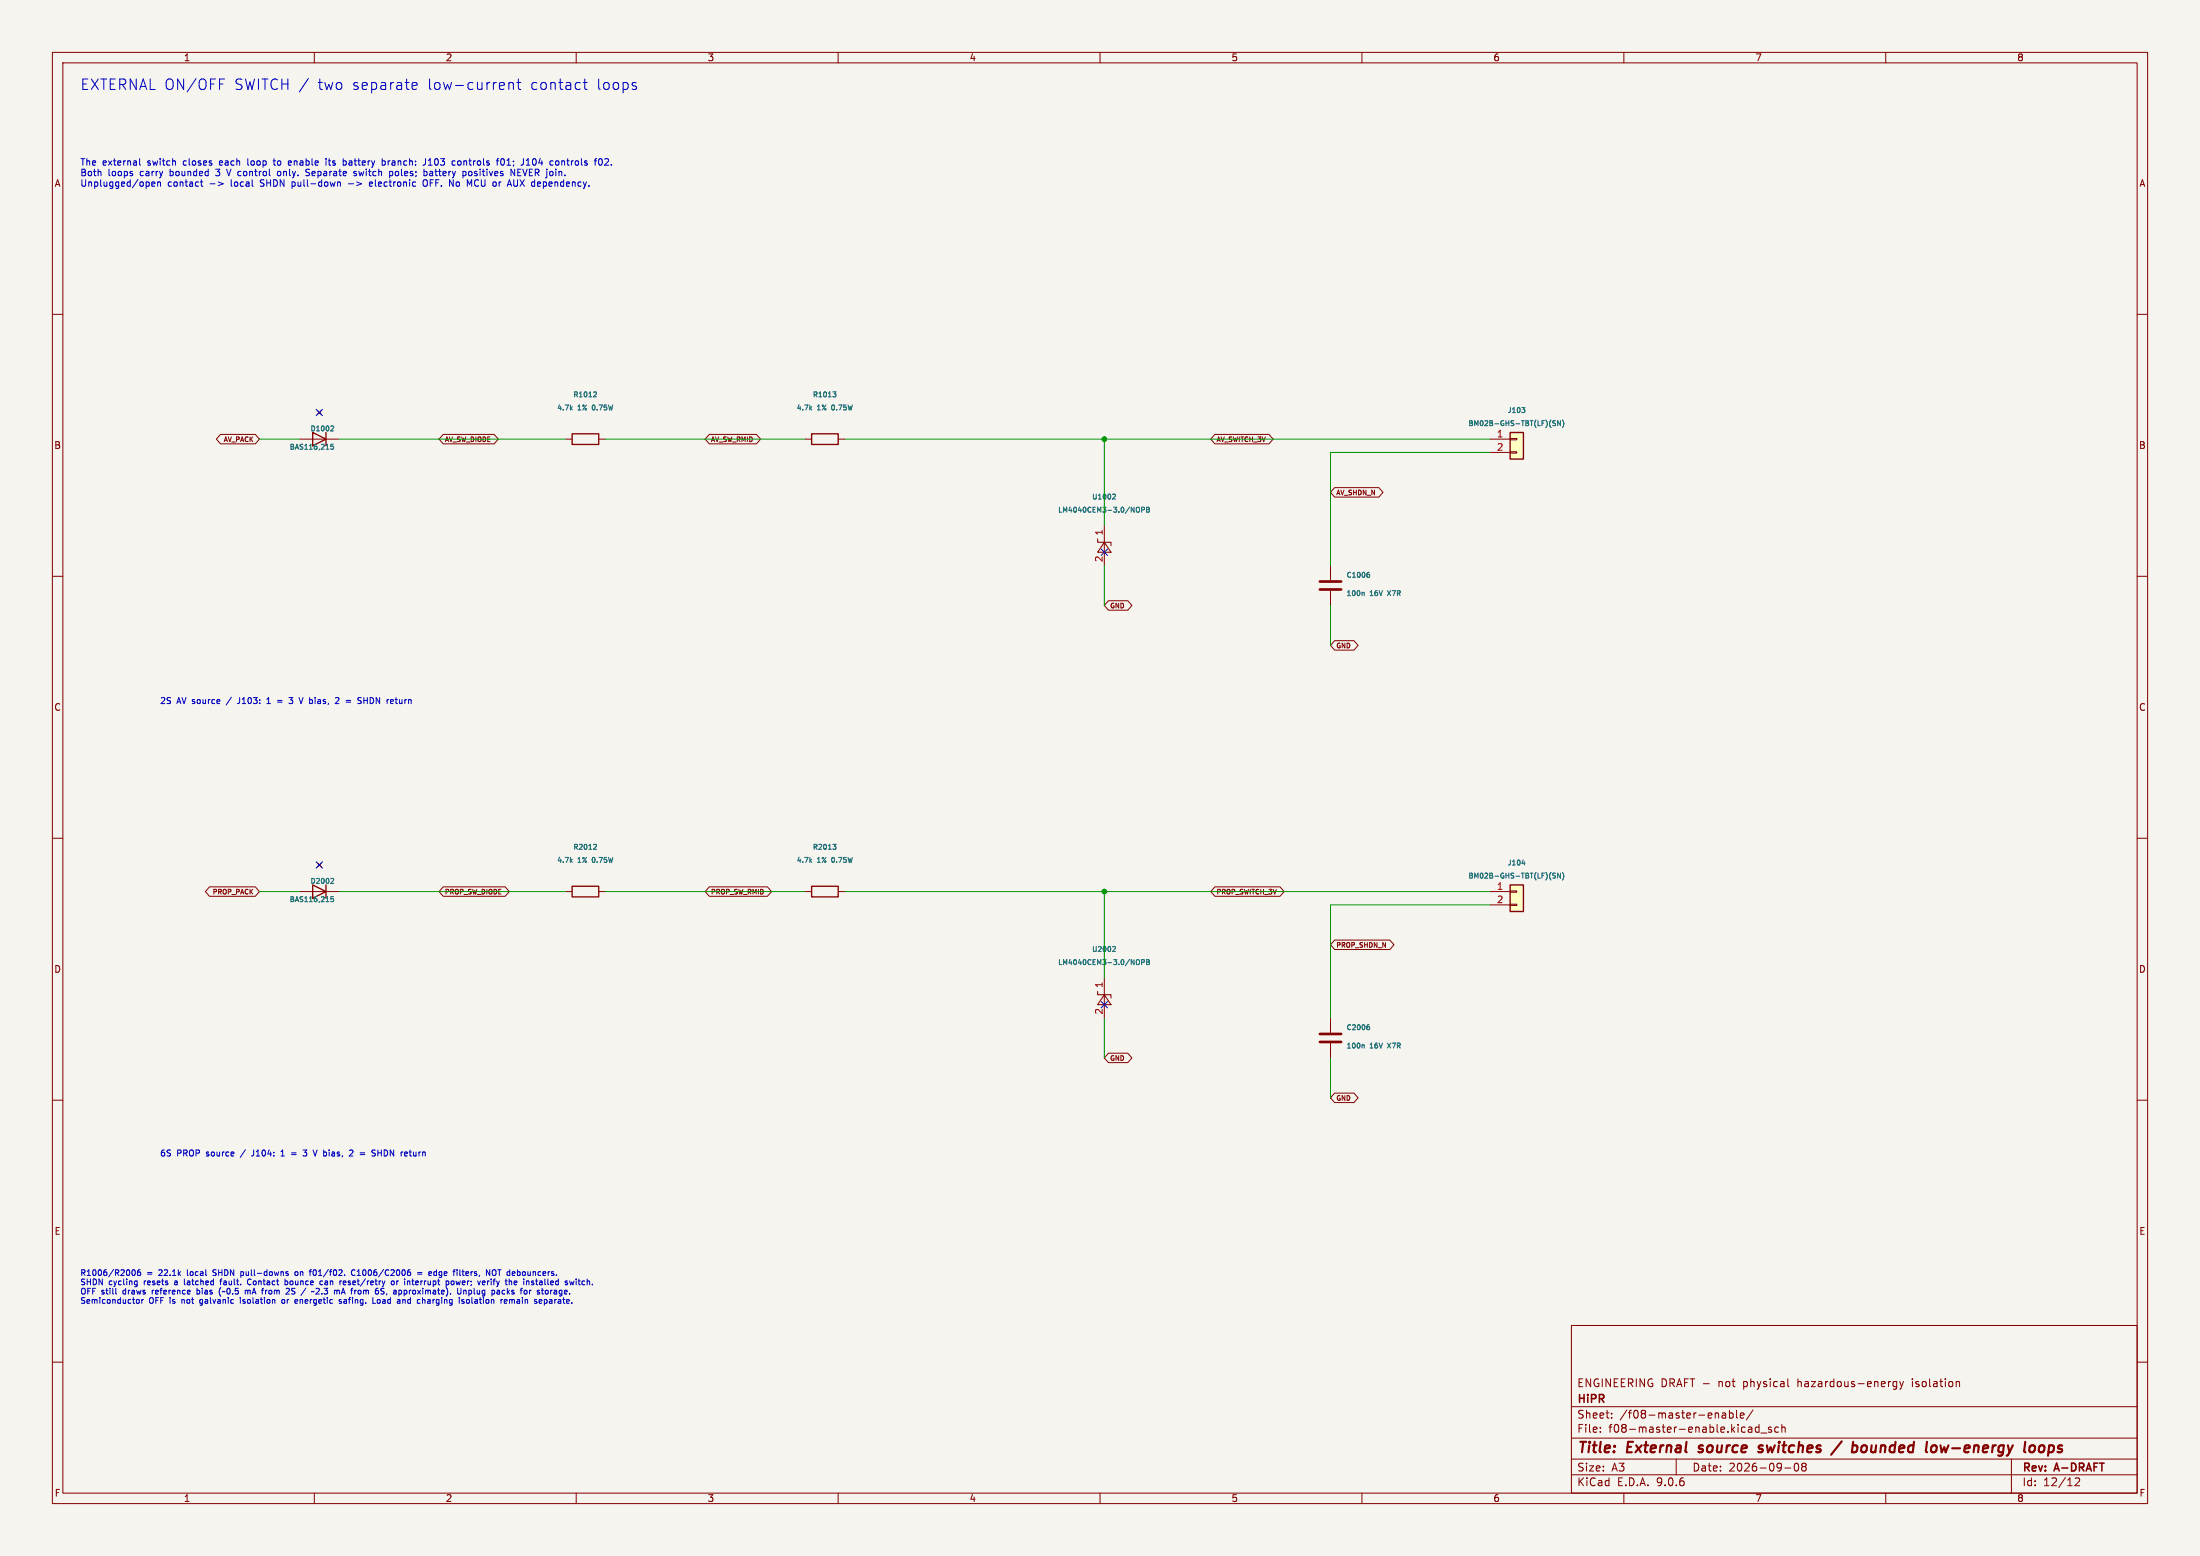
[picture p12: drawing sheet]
<svg xmlns="http://www.w3.org/2000/svg" width="420mm" height="297mm" viewBox="0 0 420 297" stroke-linecap="round" stroke-linejoin="round" font-family="sans-serif">
<path d="M0 0h420v297h-420z" fill="#f5f4ef" stroke="#f5f4ef" stroke-width=".19"/>
<g fill="none" stroke="#840000" stroke-width=".19">
<path d="M10 10h400v277h-400zM12 12h396v273h-396zM60 10v2M110 10v2M160 10v2M210 10v2M260 10v2M310 10v2M360 10v2M10 60h2M408 60h2M10 110h2"/>
<path d="M408 110h2M10 160h2M408 160h2M107.9 170.2h1.3M114.3 170.2h1.3M10 210h2M408 210h2M300 253h108v32h-108zM10 260h2M300 278.5h108M300 274.5h108M300 268.5h108"/>
<path d="M305.5 273.2v.2M305.5 272.5v.1M307.7 270.5v.2M307.7 269.8v.1M320 278.5v3M328.8 269.8h.6v.9M329.4 270l-.5 .1a.29 .29 0 0 0-.2 .3 .29 .29 0 0 0 .2 .3l.5-.1M330.2 269.8l.4-.1 .3 .3-.2 .6h-.5M330.2 269.2v1.5M331.5 269.2v1.3l.2 .2M332.2 270.2l.7-.2v-.2l-.5-.1-.2 .2 .1 .7h.6M334.7 269.1l-1.3 1.9"/>
<path d="M335.8 271.9v1.5M335.8 272.5l-.4-.1-.3 .3 .1 .6h.6M336.2 273.5h1.1M338.2 272.5l-.4-.1-.2 .2 .1 .2 .5 .2v.3h-.6M339.5 272.5l-.4-.1-.3 .3 .1 .6h.6M340.2 272.5l.2-.1 .3 .1 .1 .9M340.2 271.9v1.5M341.3 263.2v1.3l.2 .2M342.7 279.4l.2-.1a.8 .8 0 0 1 .5 .7 .8 .8 0 0 1-.5 .8l-.2-.2-.2-.4zM344.2 279.9l-.3-.3 .3-.3 .5 .1 .1 .2-.3 .3M344.2 279.9l-.3 .3 .1 .4 .2 .2 .5-.1 .1-.2-.1-.4-.2-.2M344.2 279.9h.3"/>
<path d="M362.1 263.7v1.2l-.3 .3-.4-.1M362.1 263.8l-.4-.1-.3 .3 .1 .6h.6M362.7 263.7l.3 1M363 264.7l-.3 .5M363.4 263.7l-.4 1M373.7 263.7h.2l.2 .2v.8M384 278.5v6.5M408 260h2M60 285v2M110 285v2M160 285v2M210 285v2"/>
<path d="M260 285v2M300 281.5h108M310 285v2M340.7 280.2h1.2M360 285v2M396.2 282.2l.5-.1 .2 .1 .1 .3-.9 1.1h.9"/>
</g>
<path d="M324.2 277.1l.2 .1M324.4 276v.4M336.5 276a.49 .49 0 0 0-.8 .3l.1 .1 .7 .2v.3l-.3 .3-.6-.1M351.6 275.1l-2 2.6M356.1 275.9a.62 .62 0 0 0-.7 .4v.7a.52 .52 0 0 0 .7 .1M370.5 275.9l.2 1.3 .5-.9M387.6 276.1a.52 .52 0 0 1 .5-.2 .52 .52 0 0 1 .4 .4l-.1 .5a.6 .6 0 0 1-.9 .3M389.4 276.1a.52 .52 0 0 1 .5-.2 .52 .52 0 0 1 .4 .4l-.1 .5a.55 .55 0 0 1-.5 .4 .55 .55 0 0 1-.5-.4z" fill="none" stroke="#840000" stroke-width=".4"/>
<path d="M109.2 169.2h5.1v2h-5.1z" fill="none" stroke="#840000" stroke-width=".25"/>
<path d="M109 164.2l.2 .4M109.2 164l-.3 .3M113.5 161.2h.3l.1 .2-.6 .7h.6" fill="none" stroke="#006464" stroke-width=".19"/>
<path d="M288.3 82.6h2.5v5h-2.5z" fill="#ffffc2"/>
<path d="M59.7 82.6l2.5 1.2-2.5 1.3zM62.2 82.6v2.5M109.2 82.8h5.1v2h-5.1zM154.9 82.8h5.1v2h-5.1zM288.3 82.6h2.5v5h-2.5z" fill="none" stroke="#840000" stroke-width=".25"/>
<g fill="none" stroke="#840000" stroke-width=".19">
<path d="M60.6 78.4l.7 .7M61 78.7h.1M61.3 78.4l-.7 .7M57.1 83.8h7.7M107.9 83.8h1.3M114.3 83.8h1.3M153.7 83.8h1.2M160 83.8h1.3M284.5 83.8h3.8M284.5 86.4h3.8M288.3 83.7h1.3v.2h-1.3zM288.3 86.2h1.3v.3h-1.3z"/>
<path d="M210.8 100.3v7.7M254 108v2.7M254 112.8v2.8M210.8 186.7v7.6M254 194.3v2.8M254 199.1v2.8"/>
</g>
<g fill="none" stroke="#006464" stroke-width=".19">
<path d="M109 77.9l.2 .4M109.2 77.6l-.3 .4M113.5 74.8h.3l.1 .3-.6 .7h.6M154.7 77.9l.3 .4M155 77.6l-.4 .4M159 74.8h.6l-.3 .4 .2 .1 .1 .3-.2 .2h-.3M290.5 77.8h.6l-.3 .4M290.9 78.2l.2 .1-.2 .5M63.3 81.3h.3l.1 .3-.6 .7h.6M63.7 84.8h-.5v.5l.4-.1 .1 .5h-.5M212.5 94.3l.4 .1v.2l-.5 .7h.5M217.1 96.8l.3 .1 .1 .2v.5l-.4 .2"/>
<path d="M217.9 97.3h.5v-.4l-.5-.1v1M218.9 96.8h.3l.2 .2-.2 .3 .2 .3-.1 .2h-.4zM218.9 97.3h.3M297 80.3l-.5 .1a.4 .4 0 0 0 .4 .5v.3h-.5M297.9 80.3v1l-.5-1v1M298.3 80.2a1.09 1.09 0 0 1 0 1.4M260.2 113.1l.2 .1v.5M261.1 109.6l.4 .2-.1 .3-.3 .1M261.2 109.2h.2M212.5 180.7h.4v.2l-.5 .7h.5M217.1 183.2h.3l.1 .3v.5l-.4 .1M217.9 183.7l.5-.1v-.3l-.5-.1v.9"/>
<path d="M218.9 183.2h.3l.2 .2-.2 .2 .2 .3-.1 .2h-.4zM218.9 183.6h.3M260.2 199.4l.2 .2v.5M261.1 196l.4 .1-.1 .4-.3 .1M261.2 195.6h.2"/>
</g>
<path d="M252 111h4M252 112.5h4M252 197.4h4M252 198.9h4" fill="none" stroke="#840000" stroke-width=".51"/>
<path d="M209.5 102.9v.6h2.6v.6M210.8 103.5l1.3 1.9h-2.6zM209.5 189.2v.7h2.6v.6M210.8 189.9l1.3 1.9h-2.6z" fill="none" stroke="#840000" stroke-width=".2"/>
<path d="M288.3 168.9h2.5v5.1h-2.5z" fill="#ffffc2"/>
<path d="M59.7 168.9l2.5 1.3-2.5 1.3zM62.2 168.9v2.6M154.9 169.2h5.1v2h-5.1zM288.3 168.9h2.5v5.1h-2.5z" fill="none" stroke="#840000" stroke-width=".25"/>
<g fill="none" stroke="#840000" stroke-width=".19">
<path d="M42.1 82.9h6.6l.8 .9-.8 .9h-6.6l-.8-.9zM84.6 82.9h9.7l.8 .9-.8 .9h-9.7l-.8-.9zM135.4 82.9h9l.8 .9-.8 .9h-9l-.8-.9zM231.9 82.9h10.4l.7 .9-.7 .9h-10.4l-.8-.9zM254.8 93.1h8.4l.8 .9-.8 .9h-8.4l-.8-.9zM211.6 114.7h3.7l.8 .9-.8 .9h-3.7l-.8-.9zM254.8 122.3h3.7l.8 .9-.8 .9h-3.7l-.8-.9zM40 169.3h8.7l.8 .9-.8 .9h-8.7l-.8-.9zM57.1 170.2h7.7M60.6 164.7l.7 .8M61 165.1h.1M61.3 164.7l-.7 .8"/>
<path d="M84.6 169.3h11.8l.8 .9-.8 .9h-11.8l-.8-.9zM135.4 169.3h11.1l.8 .9-.8 .9h-11.1l-.8-.9zM153.7 170.2h1.2M160 170.2h1.3M231.9 169.3h12.5l.7 .9-.7 .9h-12.5l-.8-.9zM254.8 179.4h10.5l.8 .9-.8 .9h-10.5l-.8-.9zM284.5 170.2h3.8M284.5 172.7h3.8M288.3 170.1h1.3v.2h-1.3zM288.3 172.6h1.3v.2h-1.3zM211.6 201h3.7l.8 .9-.8 .9h-3.7l-.8-.9zM254.8 208.6h3.7l.8 1-.8 .9h-3.7l-.8-.9z"/>
</g>
<path d="M63.3 167.7h.3l.1 .2-.6 .7h.6M63.7 171.2h-.5v.4h.4l.1 .4h-.5M154.7 164.2l.3 .4M155 164l-.4 .3M159 161.2h.6l-.3 .3 .2 .1 .1 .3-.2 .2h-.3M290.6 164.8h.5M291 164.5v.6M297 166.7l-.5 .1a.4 .4 0 0 0 .4 .4v.4h-.5M297.9 166.7v.9l-.5-.9v.9M298.3 166.5a1.09 1.09 0 0 1 0 1.5" fill="none" stroke="#006464" stroke-width=".19"/>
<g fill="none" stroke="#009600" stroke-width=".19">
<path d="M49.5 83.8h7.6M64.8 83.8h43.1M115.6 83.8h38.1M161.3 83.8h123.2M210.8 83.8v16.5M284.5 86.4h-30.5v21.6M210.8 108v7.6M254 115.6v7.6M49.5 170.2h7.6M64.8 170.2h43.1M115.6 170.2h38.1M161.3 170.2h123.2"/>
<path d="M210.8 170.2v16.5M284.5 172.7h-30.5v21.6M210.8 194.3v7.6M254 201.9v7.7"/>
</g>
<path d="M60.4 78.1l1.2 1.2M61.6 78.1l-1.2 1.2M210.2 104.8l1.2 1.2M211.4 104.8l-1.2 1.2M60.4 164.5l1.2 1.2M61.6 164.5l-1.2 1.2M210.2 191.2l1.2 1.2M211.4 191.2l-1.2 1.2" fill="none" stroke="#000084" stroke-width=".19"/>
<g fill="none" stroke="#0000c2" stroke-width=".19">
<path d="M41.9 15.1h1M58.9 15l-1.8 2.6M79 15.7l.5 .1 .1 .4-.9 .2M79.5 17l-.5 .1M97.1 15.9a.5 .5 0 0 1 .9 .1v1.1M97.1 15.7v1.4M98.7 15.7h.7M99 15.1v1.7l.1 .2 .3 .1M111.3 15.7h.8M111.6 15.1v1.7l.1 .2 .4 .1M25.3 33.2v.3M26.6 30.3v1.1l.2 .1"/>
<path d="M29 34.9v.6h.5M29.6 34.9v.1l-.6 .1M30.1 34.7v.9M30.6 34.9v.7M38.3 34.7h.4M38.4 34.3v1.1l.3 .2M40.1 35.1h1M41.7 34.7l.9 .4-.9 .3M43.3 32.3l.4 1.2M47.3 30.3v1.1l.2 .1M52.1 30.7h.5M52.3 30.3v1.1l.3 .1"/>
<path d="M53.6 32.8l-.4-.1-.2 .2 .1 .6h.3l.2-.1M55.1 30.8l.4-.1 .1 .2M55.1 31.5h.5M55.6 31l-.6 .1M55.8 35.5l.3 .1M55.8 34.7v1.3M58.4 32.5l.1 .3 .6 .4-.2 .3h-.5M62.2 30.3v.1M62.2 30.7v.8M62.7 30.7h.4M62.8 30.3v1.1l.2 .1M64.4 34.7v.9"/>
<path d="M65 34.9v.7M65.6 30.7h.3l.2 .2v.5l-.5 .1M66.5 35.1h1M67.5 32.9l.1 .2 .5 .2-.2 .2h-.4M68.5 32.7l.2 .8M71.1 34.9l-.2-.2-.4 .2 .1 .6h.5M71.1 35l-.6 .1M73 30.8l.3-.1 .3 .2-.2 .6h-.4M73 30.3v1.2M74.1 30.7v.8M74.2 30.8l-.1 .1M74.4 32.8l.3-.1 .3 .2-.1 .6h-.5"/>
<path d="M75.6 32.8l-.1 .1 .1 .6M80.8 34.7v.4a.42 .42 0 0 0 .4 .5 .42 .42 0 0 0 .4-.5M81.1 34.3a.42 .42 0 0 1 .5 .4M81.1 32.7h.2l.2 .2v.5l-.4 .1M81.2 30.3v.9l-.3 .3M81.8 31.5h.7M81.8 30.6l.3-.3v1.2M82.4 32.7l-.3 .1M82.5 33.1h-.3l-.2 .1 .1 .3h.4M85.8 34.3l.7 1.3v-1.3M88 30.8l-.4-.1-.2 .2 .1 .6h.3l.2-.1M88.5 32.7h.2l.3 .2-.1 .5-.4 .1"/>
<path d="M90 32.8l-.3-.1-.3 .2 .2 .6h.4M94.7 30.7h.5M95.2 30.3h-.2M95.8 30.3h.1a.67 .67 0 0 1 .4 .6 .67 .67 0 0 1-.4 .6 .83 .83 0 0 1-.1-1.2zM97.5 32.3l.8 1.2v-1.2M98.1 35.4l.5 .2M98.9 32.3v1.2h.5M98.9 32.9h.4M100.5 31.5h.7M100.6 30.6l.2-.3v1.2M106.3 30.7l.3 .1 .1 .1v.5l-.4 .1M114.4 30.4l.2-.1a.67 .67 0 0 1 .4 .6 .67 .67 0 0 1-.4 .6l-.2-.1"/>
<path d="M116.1 30.3h-.5l-.1 .1M116.1 30.8l-.7 .7h.8M45.6 134.2l-.3 .1M51 134.3h.6M51 133.5l.3-.4v1.2M53 133.7h.9M53 134h.9M55.2 133.1h.7l-.4 .5 .3 .1 .1 .4-.2 .2h-.4M64.5 133.1l.2 .3-.1 .2-.6 .7h.7M69 133.2h-.6v.4M69.5 133.7h.6M69.5 133.1v1.2"/>
<path d="M70.1 133.1v1.2M75.4 133.5h.5M75.6 134.2l.3 .1M53.6 219.8l.4-.3v1.2M57.9 219.5h.7l-.4 .4 .3 .2 .1 .3-.3 .3h-.3M67.2 219.5l.2 .2-.1 .3-.6 .7h.7M71.7 219.6h-.6l-.1 .3M72.1 219.5v1.2M72.8 219.5v1.2M78.1 219.9h.5M48.3 220.6l-.3 .1M53.6 220.7h.7"/>
<path d="M55.7 220.1h.8M55.7 220.4h.8M72.1 220.1h.7M78.3 220.6l.3 .1M22.1 245.9v.9l.2 .2M25.3 242.5l.1-.1a.59 .59 0 0 1 .4 .5 .59 .59 0 0 1-.4 .6l-.2-.5zM25.9 244.5l.3 .1M26.1 248.1l.3-.1 .2 .3v.3l-.2 .2-.4-.2zM26.2 244.5v.9l-.4 .2M26.2 245.2h-.3M26.8 242.4h-.4l-.1 .2-.1 .7 .2 .2 .4-.1v-.6h-.4l-.2 .2M27.1 248v.8"/>
<path d="M27.4 248l-.3 .3M35.2 244.1v1l.1 .1M37.6 245.9v1.1M37.6 247h.3M37.9 246.3h-.3M38.2 249.1h.2M38.3 248l-.2 .3v.3l.2 .2M40.6 243.4l.5 .1M40.8 242.4l-.2 .2 .2 .3M41.9 244.5h.5M42.1 244.3v.9M42.2 245.7a1.26 1.26 0 0 0 0 1.7"/>
<path d="M45.9 248v.8M46 243.4h.4M46 242.8h.4M46.8 246.4l.3-.1 .2 .1M46.8 246.3v.7M47.2 244.6a.44 .44 0 0 0 .2 .5 .44 .44 0 0 0 .5 0M47.3 246.4v.6M47.4 246.3l-.1 .1M50.7 246.3v.7M50.9 246.3l-.2 .2M53.9 248.1l.3-.1 .2 .3v.3l-.2 .2-.4-.2zM54.4 244.1v1.1"/>
<path d="M54.5 244.5l.4 .1v.4l-.2 .2h-.3M54.6 242.9l.4 .4-.1 .2-.3-.1M54.8 245.9l.4 .1 .1 .2-.7 .8h.7M55 242.8l-.3-.1-.1 .2M55.7 246.1v.2M55.7 247h.1M56.4 242.8l.3-.1 .2 .2v.4l-.2 .2-.4-.2zM56.8 248.1v.2l-.5 .1M59.4 242.4l-.2 .1M60 242.4a.69 .69 0 0 0 0 1.1M61 246.1l-.1 .3-.6 .6h.7M61.2 245.2h.4"/>
<path d="M61.2 244.6h.4M62.4 244.5l-.3 .1M62.4 244.8l-.4 .2 .1 .2h.3M65.2 248.1l-.3-.1-.2 .2 .1 .2 .4 .1v.2h-.5M65.2 247l.3-1.1 .4 1.1M65.3 246.7h.5M65.5 245.1l.2 .1h.3M65.5 244.7l.2-.2 .3 .2v.1l-.5 .1M66 248l-.3 .1M66 248.4l-.4 .1 .1 .2 .3 .1M67.8 242.5a.49 .49 0 0 0-.7 .4 .49 .49 0 0 0 .7 .5M68.2 243.5h.6"/>
<path d="M68.3 242.6l-.1 .1M68.9 246.5v.4M71.2 248.8h.5M72.5 248.1l-.3-.1-.2 .3 .1 .4h.4M73.1 246.5l.2 .2v.2l-.4 .1M73.9 247l-.2 .2M74.8 244.6l.3-.1 .2 .2v.3l-.2 .2-.4-.2zM75.7 244.5v.7M76.1 244.5l-.4 .2M76.9 248v.8M77 248l.4 .2v.6M77.2 246.3h.3l.2 .2"/>
<path d="M77.2 246.3v1.1M77.7 246.8l-.2 .2h-.3M78.6 244.5h.4M78.8 244.1v1l.2 .1M79.7 242.9h.9M79.7 243.2h.9M81.1 248.2v.6M81.9 242.8h.4M82.9 243.4h.4M83.3 242.8h-.4M83.3 242.4v1.1M85.7 244.7l-.1 .5"/>
<path d="M86.1 244.7v.3l.2 .2 .3-.1 .1-.4M87.1 244.5l.2 .7M87.8 243.3l.1 .2M88 245.9v.9l-.2 .2M88.2 242.7h.4M88.2 248.1h.4M88.2 248.4l.4 .2v.1l-.3 .1M88.4 242.4v1M88.5 246.3v.7M89 246.4v.6M89.1 248.1l.3-.1 .2 .3v.3l-.2 .2-.4-.2zM89.5 246.3v1.1"/>
<path d="M90 246.5l-.1 .5h-.4M92.9 242.4l.6 1.1v-1.1M93.1 244.5v.7M93.1 244.6v.1M93.3 244.5h.1M94.1 242.4h.1a.37 .37 0 0 1 .5 .3v.4a.37 .37 0 0 1-.4 .4 .37 .37 0 0 1-.3-.4zM95.8 246.8l.3 .2h.3M96.3 248.4l.5-.1-.1-.2-.3-.1-.1 .2v.5h.4M96.8 245.9v1.1M97.3 248v.8M97.3 246.3l-.5 .4M97.7 248.2v.6"/>
<path d="M98.2 245.1l.1 .1h.3M98.2 244.7l.1-.2 .4 .2v.1l-.5 .1M102.2 244.5h.5M102.4 244.1v1l.3 .1M102.6 247h.1M102.7 246.3l-.1 .1 .1 .2M103.9 248.1l.3-.1 .2 .3-.1 .4h-.4M103.9 248v1.1M106.1 246.3h-.3M106.2 246.6l-.4 .1v.3h.4M109.6 244.5l-.2 .7-.2-.5M110 244.1v.1"/>
<path d="M110 244.5v.7M110.4 244.5h.4M110.5 244.1v1l.3 .1"/>
</g>
<g fill="#009600" stroke="#009600" stroke-width=".19">
<circle cx="210.8" cy="170.2" r=".46"/>
<circle cx="210.8" cy="83.8" r=".46"/>
</g>
<g font-size="2.8" fill="#0000c2">
<text x="15.2" y="17.4">EXTERNAL ON/OFF</text>
<text x="44.7" y="17.4">SWITCH /</text>
<text x="60.7" y="17.4">two</text>
<text x="67.3" y="17.4">separate</text>
<text x="81.8" y="17.4">low-current</text>
<text x="101.4" y="17.4">contact</text>
<text x="114.2" y="17.4">loops</text>
</g>
<g font-size="2.8" fill="#840000">
<text x="301" y="277.9">Title:</text>
<text x="310.6" y="277.9">External</text>
<text x="325.2" y="277.9">source</text>
<text x="337.4" y="277.9">switches</text>
<text x="352.4" y="277.9">/</text>
<text x="356.8" y="277.9">bounded</text>
<text x="371.7" y="277.9">low-energy</text>
<text x="391.3" y="277.9">loops</text>
</g>
<g font-size="2.1" fill="#840000">
<text x="301" y="268.2">HiPR</text>
<text x="301" y="265">ENGINEERING DRAFT -</text>
<text x="328.2" y="265">not</text>
<text x="333" y="265">physical</text>
<text x="343.6" y="265">hazardous-energy</text>
<text x="365.6" y="265">isolation</text>
<text x="301" y="273.7">File:</text>
<text x="301" y="271">Sheet:</text>
<text x="307.1" y="273.7">f08-master-enable.kicad_sch</text>
<text x="309.2" y="271">/f08-master-enable/</text>
<text x="301" y="281.1">Size:</text>
<text x="307.6" y="281.1">A3</text>
<text x="323" y="281.1">Date:</text>
<text x="330" y="281.1">2026-09-08</text>
<text x="386" y="281.3">Rev:</text>
<text x="392.4" y="281.3">A-DRAFT</text>
<text x="301" y="283.9">KiCad</text>
<text x="308.7" y="283.9">E.D.A.</text>
<text x="316.3" y="283.9">9.0.6</text>
<text x="386" y="283.9">Id:</text>
<text x="390.1" y="283.9">12/12</text>
</g>
<g font-size="1.8" fill="#840000">
<text x="35" y="11.9">1</text>
<text x="85" y="11.9">2</text>
<text x="135" y="11.9">3</text>
<text x="185" y="11.9">4</text>
<text x="235" y="11.9">5</text>
<text x="285" y="11.9">6</text>
<text x="335" y="11.9">7</text>
<text x="385" y="11.9">8</text>
<text x="10.3" y="35.9">A</text>
<text x="408.3" y="35.9">A</text>
<text x="10.3" y="85.9">B</text>
<text x="408.2" y="85.9">B</text>
<text x="10.3" y="135.9">C</text>
<text x="408.2" y="135.9">C</text>
<text x="10.3" y="185.9">D</text>
<text x="408.2" y="185.9">D</text>
<text x="10.3" y="235.9">E</text>
<text x="408.3" y="235.9">E</text>
<text x="10.3" y="285.9">F</text>
<text x="35" y="286.9">1</text>
<text x="85" y="286.9">2</text>
<text x="135" y="286.9">3</text>
<text x="185" y="286.9">4</text>
<text x="235" y="286.9">5</text>
<text x="285" y="286.9">6</text>
<text x="335" y="286.9">7</text>
<text x="385" y="286.9">8</text>
<text x="408.3" y="285.9">F</text>
</g>
<g font-size="1.8" fill="#a90000">
<text x="285.7" y="83.6">1</text>
<text x="285.7" y="86.1">2</text>
<text x="210.6" y="107.4" transform="rotate(-90 210.6 107.4)">2</text>
<text x="210.6" y="102.3" transform="rotate(-90 210.6 102.3)">1</text>
<text x="285.7" y="169.9">1</text>
<text x="285.7" y="172.5">2</text>
<text x="210.6" y="188.7" transform="rotate(-90 210.6 188.7)">1</text>
<text x="210.6" y="193.7" transform="rotate(-90 210.6 193.7)">2</text>
</g>
<g font-size="1.7" fill="#0000c2">
<text x="15.2" y="31.9">The</text>
<text x="15.2" y="33.9">Both</text>
<text x="15.2" y="36">Unplugged/open</text>
<text x="19.6" y="31.9">external</text>
<text x="20.6" y="33.9">loops</text>
<text x="26.8" y="33.9">carry</text>
<text x="28.3" y="31.9">switch</text>
<text x="32" y="36">contact</text>
<text x="32.7" y="33.9">bounded</text>
<text x="35.3" y="31.9">closes</text>
<text x="41.7" y="33.9">3</text>
<text x="42.4" y="31.9">each</text>
<text x="44.1" y="33.9">V control</text>
<text x="44.4" y="36">local</text>
<text x="47.9" y="31.9">loop</text>
<text x="50.2" y="36">SHDN</text>
<text x="53.2" y="31.9">to</text>
<text x="54.1" y="33.9">only.</text>
<text x="56.2" y="31.9">enable</text>
<text x="56.4" y="36">pull-down</text>
<text x="59.7" y="33.9">Separate</text>
<text x="63.5" y="31.9">its</text>
<text x="67" y="31.9">battery</text>
<text x="67.4" y="36">-&gt;</text>
<text x="69.1" y="33.9">switch</text>
<text x="71.6" y="36">electronic</text>
<text x="74.6" y="31.9">branch:</text>
<text x="76.1" y="33.9">poles;</text>
<text x="82.1" y="36">OFF.</text>
<text x="82.8" y="31.9">J103</text>
<text x="82.8" y="33.9">battery</text>
<text x="87.3" y="36">No</text>
<text x="88.4" y="31.9">controls</text>
<text x="90.5" y="33.9">positives</text>
<text x="90.9" y="36">MCU or</text>
<text x="97.2" y="31.9">f01;</text>
<text x="99.1" y="36">AUX dependency.</text>
<text x="99.8" y="33.9">NEVER join.</text>
<text x="102.1" y="31.9">J104</text>
<text x="107.8" y="31.9">controls</text>
<text x="116.5" y="31.9">f02.</text>
</g>
<g font-size="1.6" fill="#0000c2">
<text x="30.5" y="134.7">2S</text>
<text x="33.8" y="134.7">AV source</text>
<text x="43.6" y="134.7">/</text>
<text x="46" y="134.7">J103:</text>
<text x="54" y="134.7">=</text>
<text x="56.5" y="134.7">3</text>
<text x="58.7" y="134.7">V bias,</text>
<text x="66" y="134.7">2</text>
<text x="68.2" y="134.7">=</text>
<text x="70.7" y="134.7">SHDN</text>
<text x="76.5" y="134.7">return</text>
<text x="30.5" y="221.1">6S</text>
<text x="33.8" y="221.1">PROP</text>
<text x="39.5" y="221.1">source</text>
<text x="46.3" y="221.1">/</text>
<text x="48.6" y="221.1">J104:</text>
<text x="56.7" y="221.1">=</text>
<text x="59.2" y="221.1">3</text>
<text x="61.4" y="221.1">V bias,</text>
<text x="68.7" y="221.1">2</text>
<text x="70.9" y="221.1">=</text>
<text x="73.4" y="221.1">SHDN</text>
<text x="79.2" y="221.1">return</text>
</g>
<g font-size="1.5" fill="#0000c2">
<text x="15.2" y="243.9">R1006/R2006</text>
<text x="15.2" y="245.6">SHDN</text>
<text x="20.8" y="245.6">cycling</text>
<text x="27.7" y="245.6">resets</text>
<text x="28" y="243.9">=</text>
<text x="30.5" y="243.9">22.1k</text>
<text x="33.7" y="245.6">a</text>
<text x="35.8" y="245.6">latched</text>
<text x="36.1" y="243.9">local</text>
<text x="41.3" y="243.9">SHDN</text>
<text x="42.9" y="245.6">fault.</text>
<text x="46.8" y="243.9">pull-downs</text>
<text x="48.4" y="245.6">Contact</text>
<text x="55.7" y="245.6">bounce</text>
<text x="57.4" y="243.9">on</text>
<text x="60.5" y="243.9">f01/f02.</text>
<text x="62.7" y="245.6">can</text>
<text x="66.7" y="245.6">reset/retry</text>
<text x="68.7" y="243.9">C1006/C2006</text>
<text x="76.8" y="245.6">or</text>
<text x="79.5" y="245.6">interrupt</text>
<text x="81.5" y="243.9">=</text>
<text x="83.9" y="243.9">edge</text>
<text x="87.6" y="245.6">power;</text>
<text x="88.9" y="243.9">filters,</text>
<text x="94" y="245.6">verify</text>
<text x="95.3" y="243.9">NOT debouncers.</text>
<text x="99.5" y="245.6">the</text>
<text x="103.2" y="245.6">installed</text>
<text x="111.4" y="245.6">switch.</text>
<text x="15.2" y="247.4">OFF still</text>
<text x="15.2" y="249.2">Semiconductor</text>
<text x="23.6" y="247.4">draws</text>
<text x="28.5" y="249.2">OFF is</text>
<text x="29.4" y="247.4">reference</text>
<text x="35.1" y="249.2">not</text>
<text x="38.2" y="247.4">bias</text>
<text x="38.8" y="249.2">galvanic</text>
<text x="42.7" y="247.4">(~0.5</text>
<text x="46.7" y="249.2">isolation</text>
<text x="47.9" y="247.4">mA</text>
<text x="51.4" y="247.4">from</text>
<text x="54.9" y="249.2">or</text>
<text x="56.2" y="247.4">2S</text>
<text x="57.7" y="249.2">energetic</text>
<text x="59.4" y="247.4">/</text>
<text x="61.6" y="247.4">~2.3</text>
<text x="66.1" y="247.4">mA</text>
<text x="66.3" y="249.2">safing.</text>
<text x="69.6" y="247.4">from</text>
<text x="73" y="249.2">Load</text>
<text x="74.4" y="247.4">6S,</text>
<text x="77.9" y="249.2">and</text>
<text x="78.1" y="247.4">approximate).</text>
<text x="82" y="249.2">charging</text>
<text x="90.2" y="249.2">isolation</text>
<text x="90.6" y="247.4">Unplug</text>
<text x="97.3" y="247.4">packs</text>
<text x="98.4" y="249.2">remain</text>
<text x="103.1" y="247.4">for</text>
<text x="105" y="249.2">separate.</text>
<text x="106.5" y="247.4">storage.</text>
</g>
<g font-size="1.3" fill="#006464">
<text x="109.3" y="76">R1012</text>
<text x="155.1" y="76">R1013</text>
<text x="59.2" y="82.5">D1002</text>
<text x="106.3" y="78.5">4.7k</text>
<text x="110.3" y="78.5">1%</text>
<text x="113.3" y="78.5">0.75W</text>
<text x="152" y="78.5">4.7k</text>
<text x="156" y="78.5">1%</text>
<text x="159" y="78.5">0.75W</text>
<text x="280.2" y="81.5">BM02B-GHS-TBT(LF)(SN)</text>
<text x="287.7" y="79">J103</text>
<text x="55.2" y="86">BAS116,215</text>
<text x="208.4" y="95.5">U1002</text>
<text x="201.9" y="98">LM4040CEM3-3.0/NOPB</text>
<text x="256.9" y="110.5">C1006</text>
<text x="256.9" y="114">100n</text>
<text x="261.5" y="114">16V</text>
<text x="265.1" y="114">X7R</text>
<text x="106.3" y="164.9">4.7k</text>
<text x="109.3" y="162.4">R2012</text>
<text x="110.3" y="164.9">1%</text>
<text x="113.3" y="164.9">0.75W</text>
<text x="152" y="164.9">4.7k</text>
<text x="155.1" y="162.4">R2013</text>
<text x="156" y="164.9">1%</text>
<text x="159" y="164.9">0.75W</text>
<text x="280.2" y="167.9">BM02B-GHS-TBT(LF)(SN)</text>
<text x="287.7" y="165.4">J104</text>
<text x="55.2" y="172.4">BAS116,215</text>
<text x="59.2" y="168.9">D2002</text>
<text x="201.9" y="184.4">LM4040CEM3-3.0/NOPB</text>
<text x="208.4" y="181.9">U2002</text>
<text x="256.9" y="196.8">C2006</text>
<text x="256.9" y="200.3">100n</text>
<text x="261.5" y="200.3">16V</text>
<text x="265.1" y="200.3">X7R</text>
</g>
<g font-size="1.3" fill="#840000">
<text x="42.5" y="84.6">AV_PACK</text>
<text x="84.8" y="84.6">AV_SW_DIODE</text>
<text x="135.6" y="84.6">AV_SW_RMID</text>
<text x="232.2" y="84.6">AV_SWITCH_3V</text>
<text x="255" y="94.7">AV_SHDN_N</text>
<text x="211.8" y="116.3">GND</text>
<text x="255" y="123.9">GND</text>
<text x="40.4" y="170.9">PROP_PACK</text>
<text x="84.8" y="170.9">PROP_SW_DIODE</text>
<text x="135.6" y="170.9">PROP_SW_RMID</text>
<text x="232.2" y="170.9">PROP_SWITCH_3V</text>
<text x="255" y="181.1">PROP_SHDN_N</text>
<text x="211.8" y="202.7">GND</text>
<text x="255" y="210.3">GND</text>
</g>
</svg>
